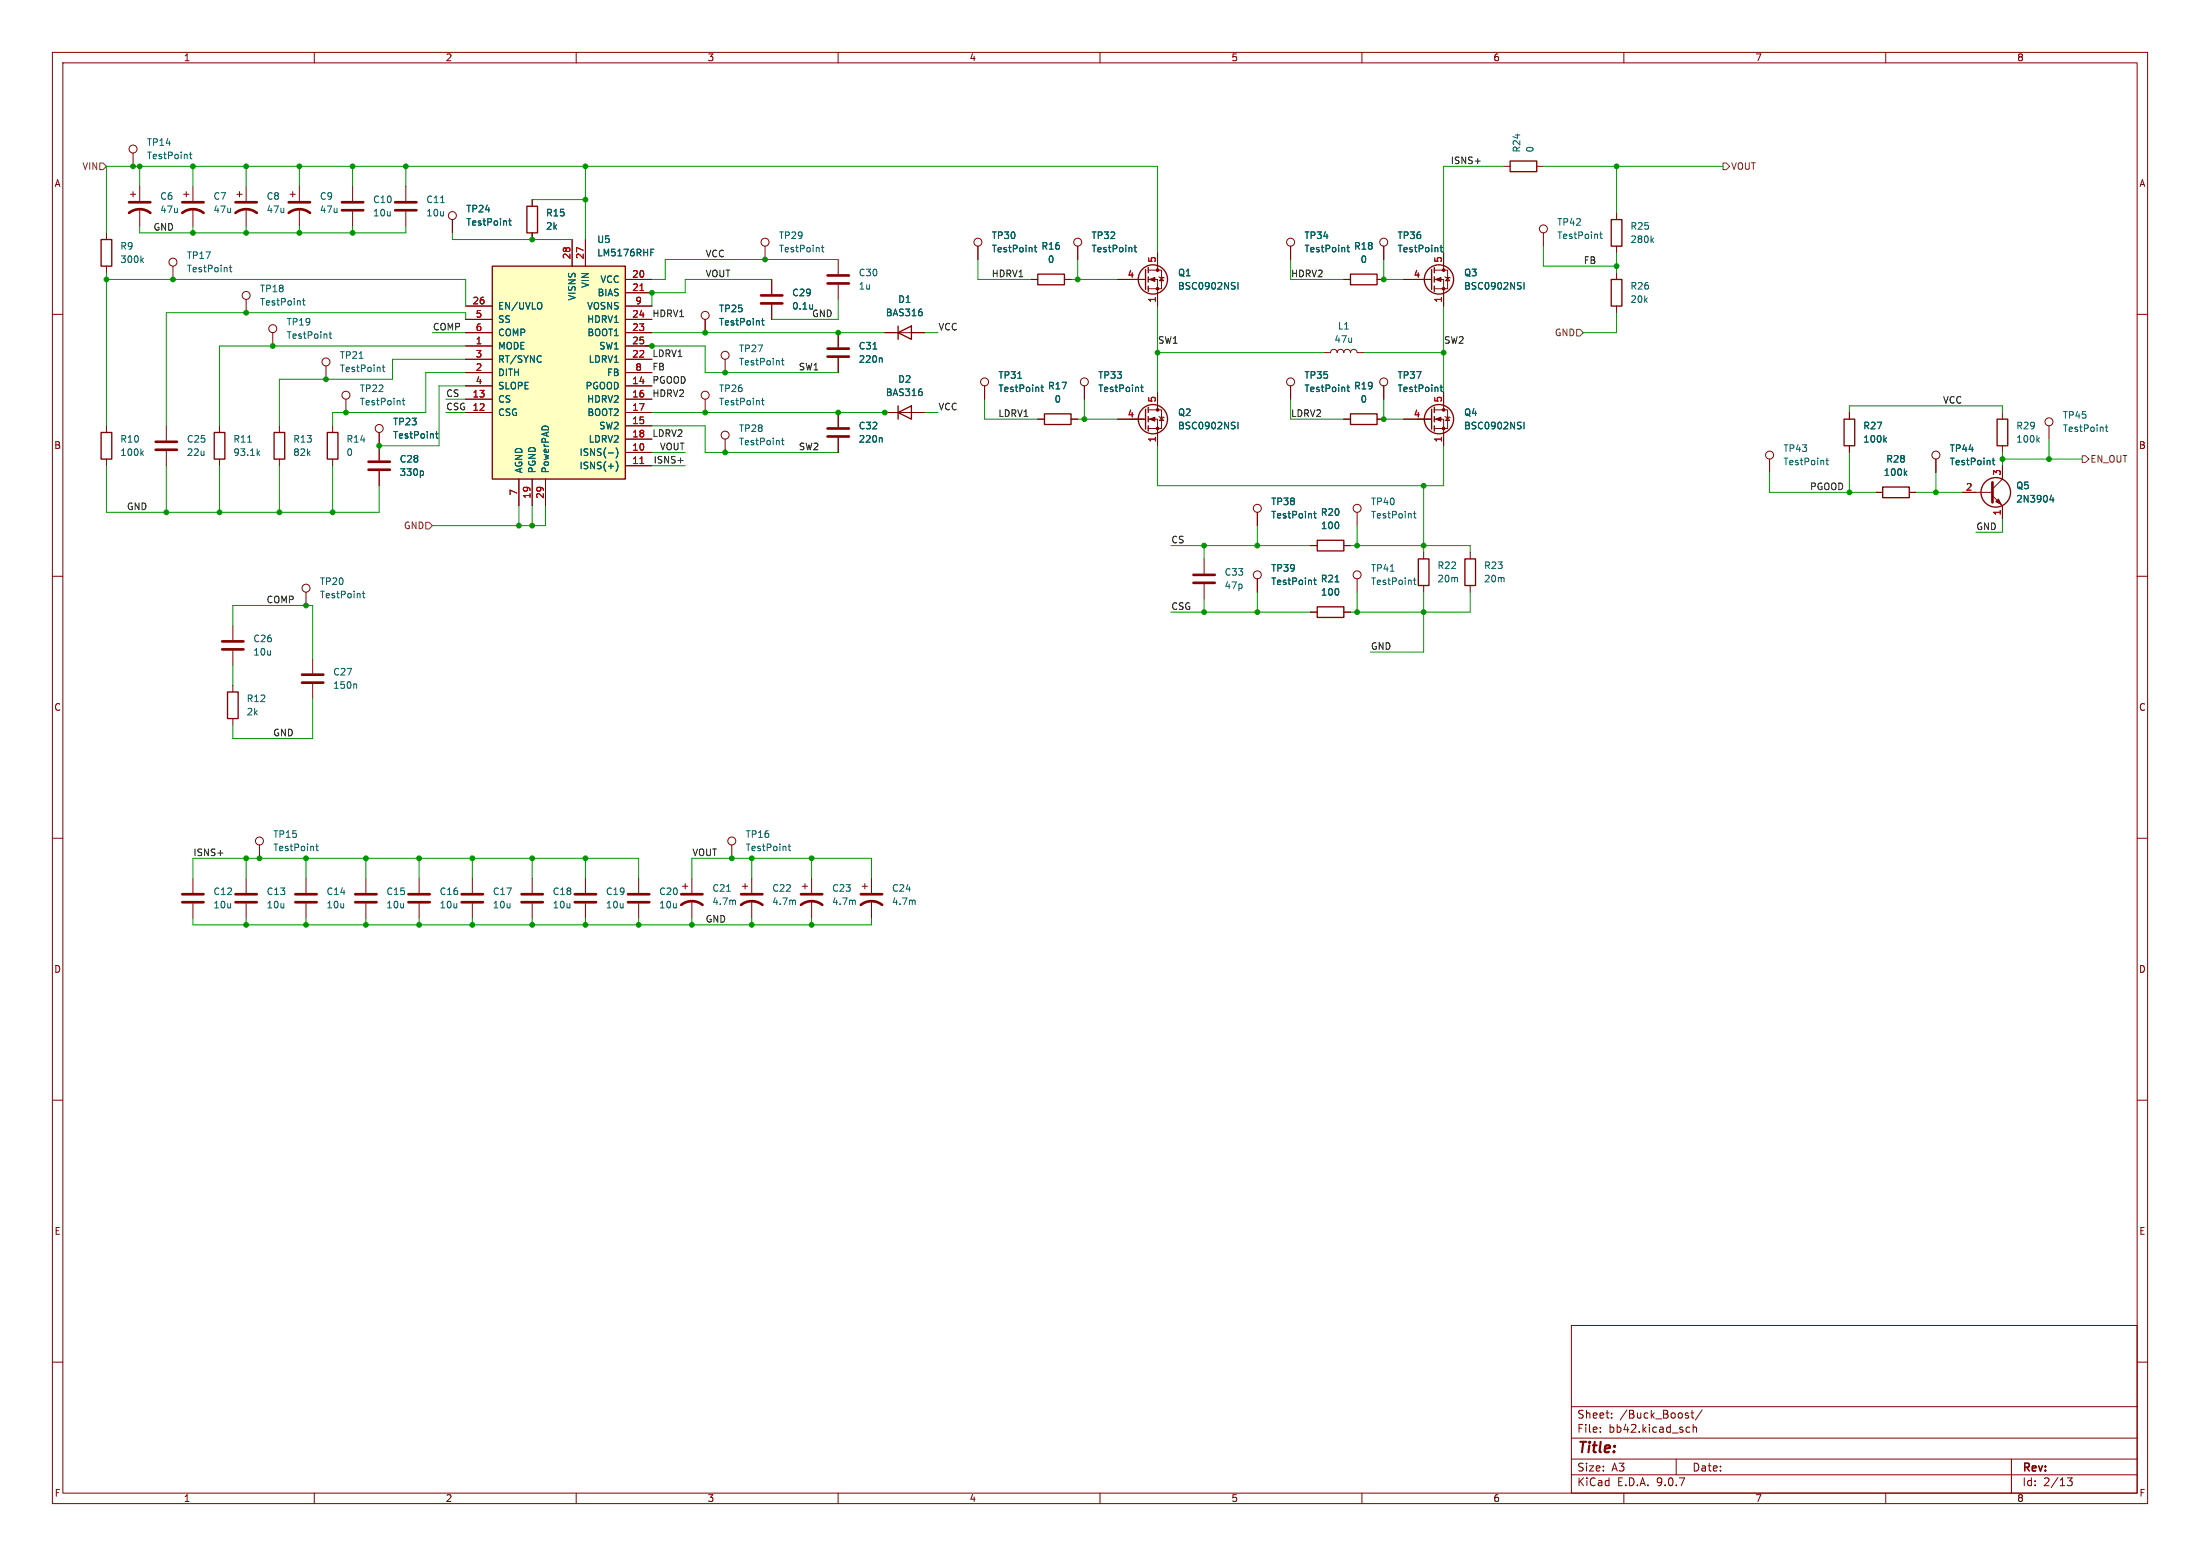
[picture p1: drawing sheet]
<svg xmlns="http://www.w3.org/2000/svg" width="420mm" height="297mm" viewBox="0 0 420 297" stroke-linecap="round" stroke-linejoin="round" font-family="sans-serif">
<g fill="none" stroke="#840000" stroke-width=".19">
<path d="M10 10h400v277h-400zM12 12h396v273h-396zM60 10v2M110 10v2M160 10v2M210 10v2M260 10v2M310 10v2M360 10v2M35.1 37.1h1M35.6 36.6v1M36.8 35.6v2.8"/>
<path d="M36.8 39.9v3.3M45.2 37.1h1M45.7 36.6v1M47 35.6v2.8M47 39.9v3.3M55.4 37.1h1M55.9 36.6v1M57.1 35.6v2.8M57.1 39.9v3.3M67.3 35.6v2.8M77.5 35.6v2.8M20.3 44.5v1.2"/>
<path d="M20.3 50.8v1.3M47 57.2v2.5M67.3 40.4v2.8M77.5 40.4v2.8M256.5 53.3h1.3M262.9 53.3h1.3M10 60h2M52.1 63.5v2.5M62.2 69.9v2.5M66 76.2v2.5M252.7 67.3h1.3a.64 .64 0 0 1 .6-.6 .64 .64 0 0 1 .7 .6 .64 .64 0 0 1 .6-.6 .64 .64 0 0 1 .6 .6 .64 .64 0 0 1 .7-.6 .64 .64 0 0 1 .6 .6 .64 .64 0 0 1 .6-.6 .64 .64 0 0 1 .7 .6h1.2M273.8 78.2h2.6v3.6h-2.6"/>
<path d="M275.6 74.9v3.3M275.8 79.5l1.1 .3M276.4 79.6l.3 .7h-.7zM408 60h2M41.9 81.3v1.3M41.9 87.6v1.3M138.4 83.8v2.6M268 80h5.3M273.8 80h1.8v5.1M10 110h2M408 110h2M10 160h2"/>
<path d="M408 160h2M36.8 167.6v2.8M36.8 172.5v2.8M47 167.6v2.8M47 172.5v2.8M58.4 167.6v2.8M58.4 172.5v2.8M80 167.6v2.8M80 172.5v2.8M90.2 167.6v2.8M90.2 172.5v2.8M111.8 167.6v2.8"/>
<path d="M111.8 172.5v2.8M10 210h2M408 210h2M300 253h108v32h-108zM10 260h2M300 278.5h108M300 274.5h108M300 268.5h108M305.5 273.2v.2M305.5 272.5v.1M307.7 270.5v.2M307.7 269.8v.1"/>
<path d="M320 278.5v3M322.2 270.2l.2 .2-.2 .3M322.2 269.7l.1 .1M322.2 272.4l.4 .1M322.6 273.3l-.4 .1M322.8 269.7h.6M323 269.2v1.3l.4 .2M323.2 272.5l.2-.1 .4 .1 .1 .9M323.2 271.9v1.5M324.9 269.1l-1.2 1.9M384 278.5v6.5M408 260h2"/>
<path d="M60 285v2M110 285v2M160 285v2M210 285v2M260 285v2M300 281.5h108M310 285v2M360 285v2M394.7 282.1h.9l-.5 .6 .4 .1v.6l-.2 .2-.6-.1"/>
<circle cx="47" cy="56.4" r=".76"/>
<circle cx="52.1" cy="62.7" r=".76"/>
<circle cx="62.2" cy="69.1" r=".76"/>
<circle cx="66" cy="75.4" r=".76"/>
<circle cx="138.4" cy="83.1" r=".76"/>
</g>
<g fill="none" stroke="#840000" stroke-width=".51">
<path d="M34.8 38.6h4.1M45 38.6h4M55.1 38.6h4.1M65.3 38.6h4M75.4 38.6h4.1M34.8 40.6a3.3 3.3 0 0 1 4.1 0M45 40.6a3.3 3.3 0 0 1 4 0M55.1 40.6a3.3 3.3 0 0 1 4.1 0M65.3 40.1h4M75.4 40.1h4.1M34.8 170.7h4.1M34.8 172.2h4.1"/>
<path d="M45 170.7h4M45 172.2h4M56.4 170.7h4.1M56.4 172.2h4.1M78 170.7h4M78 172.2h4M88.1 170.7h4.1M88.1 172.2h4.1M109.7 170.7h4.1M109.7 172.2h4.1"/>
</g>
<g fill="none" stroke="#006464" stroke-width=".19">
<path d="M84.1 38.7h.7M27 49.6l.4 .5M27.4 49.3l-.5 .4M57.7 57.4h.5M57.9 57v1.1l.3 .1M62.8 63.7h.5M63 63.3v1.1l.3 .2M68.6 68.4h.7M73 70.1h.5M73.2 69.7v1.1l.3 .1M76.8 76.4h.5M77 76v1.1l.3 .2"/>
<path d="M47.3 84.4h.7M49.2 86.5l.4 .4M49.6 86.1l-.5 .5M149.2 84.1h.5M149.4 83.6v1.1l.3 .2M290.2 80.6h.2M290.3 81.4v.3M290.9 80.6v1.3"/>
</g>
<g fill="none" stroke="#840000" stroke-width=".25">
<path d="M19.3 45.7h2v5.1h-2zM257.8 52.3h5.1v2.1h-5.1zM273.3 78.1v3.8M273.8 77.7v1M273.8 79.5v1M40.9 82.6h2v5h-2zM273.8 81.3v1"/>
<circle cx="274.7" cy="80" r="2.79"/>
</g>
<g fill="#840000" stroke="#840000" stroke-width=".19">
<path d="M274.1 80l1-.4v.8z"/>
<circle cx="275.6" cy="78.2" r=".25"/>
<circle cx="275.6" cy="81.8" r=".25"/>
</g>
<path d="M94 50.8h25.4v40.6h-25.4z" fill="#ffffc2"/>
<g fill="none" stroke="#840000" stroke-width=".25">
<path d="M100.6 39.4h2v5.1h-2zM288.3 30.7h5.1v2.1h-5.1zM94 50.8h25.4v40.6h-25.4zM198.1 52.3h5.1v2.1h-5.1zM218.7 51.4v3.8M219.2 51.1v1M219.2 52.8v1M219.2 54.6v1M273.3 51.4v3.8M273.8 51.1v1M273.8 52.8v1M273.8 54.6v1"/>
<path d="M307.6 41.9h2v5.1h-2zM307.6 53.3h2v5.1h-2zM171.4 78.7l2.6-1.2v2.5zM171.4 63.5l2.6-1.3v2.6zM171.4 62.2v2.6M171.4 77.5v2.5M199.4 79h5.1v2h-5.1zM218.7 78.1v3.8M219.2 77.7v1M219.2 79.5v1M257.8 79h5.1v2h-5.1zM19.3 82.6h2v5h-2z"/>
<path d="M52.3 82.6h2.1v5h-2.1zM62.5 82.6h2v5h-2zM219.2 81.3v1M352 80h2.1v5.1h-2.1zM359.4 93h5.1v2h-5.1zM381.3 80h2v5.1h-2zM251.5 103.1h5v2.1h-5zM251.5 115.8h5v2.1h-5zM270.8 106.7h2v5.1h-2zM279.7 106.7h2v5.1h-2zM43.4 132.1h2.1v5.1h-2.1z"/>
<circle cx="220.1" cy="53.3" r="2.79"/>
<circle cx="274.7" cy="53.3" r="2.79"/>
<circle cx="220.1" cy="80" r="2.79"/>
<circle cx="381" cy="94" r="2.82"/>
</g>
<g fill="none" stroke="#840000" stroke-width=".19">
<path d="M24.9 37.1h1M25.4 29.2v2.6M25.4 36.6v1M26.7 35.6v2.8M26.7 39.9v3.3M101.6 38.1v1.3M287 31.8h1.3M293.4 31.8h1.2M33 50.8v2.5M86.4 41.9v2.6M88.9 58.4h5.1M101.6 44.5v1.2"/>
<path d="M109.2 45.7v5.1M111.8 45.7v5.1M119.4 58.4h5.1M119.4 53.3h5.1M119.4 55.9h5.1M146 47v2.5M147.3 53.3v2.8M147.3 58.2v2.8M160 49.5v2.8M160 54.4v2.8M186.7 47v2.5M196.8 53.3h1.3"/>
<path d="M203.2 53.3h1.3M205.7 47v2.5M213.4 53.3h5.3M219.2 51.6h2.5v3.5h-2.5M219.2 53.3h1.8v5.1M221 48.3v3.3M221.2 52.8l1 .3M221.7 53l.4 .6h-.7zM246.4 47v2.5M256.5 53.3h1.3M262.9 53.3h1.3M264.2 47v2.5"/>
<path d="M268 53.3h5.3M273.8 51.6h2.6v3.5h-2.6M273.8 53.3h1.8v5.1M275.6 48.3v3.3M275.8 52.8l1.1 .3M276.4 53l.3 .6h-.7zM294.6 44.5v2.5M308.6 40.6v1.3M308.6 47v1.3M308.6 52.1v1.2M308.6 58.4v1.3M88.9 61h5.1"/>
<path d="M88.9 63.5h5.1M88.9 66h5.1M88.9 68.6h5.1M88.9 71.1h5.1M88.9 73.7h5.1M88.9 76.2h5.1M88.9 78.7h5.1M119.4 61h5.1M119.4 63.5h5.1M119.4 66h5.1M119.4 68.6h5.1M119.4 71.1h5.1"/>
<path d="M119.4 73.7h5.1M119.4 76.2h5.1M119.4 78.7h5.1M134.6 61v2.5M134.6 76.2v2.5M138.4 68.6v2.5M160 63.5v2.8M160 68.3v2.8M160 78.7v2.8M168.9 63.5h7.6M168.9 78.7h7.6M188 73.7v2.5"/>
<path d="M207 73.7v2.5M219.2 78.2h2.5v3.6h-2.5M221 74.9v3.3M221.2 79.5l1 .3M221.7 79.6l.4 .7h-.7zM246.4 73.7v2.5M264.2 73.7v2.5M275.6 74.9v2.6M353.1 78.7v1.3M382.3 78.7v1.3M20.3 81.3v1.3M20.3 87.6v1.3"/>
<path d="M31.7 81.3v2.8M31.7 86.1v2.8M53.3 81.3v1.3M53.3 87.6v1.3M63.5 81.3v1.3M63.5 87.6v1.3M72.4 82.6v5.3M72.4 89.9v2.8M99.1 91.4v5.1M101.6 91.4v5.1M104.1 91.4v5.1M119.4 81.3h5.1"/>
<path d="M119.4 83.8h5.1M119.4 86.4h5.1M119.4 88.9h5.1M160 83.6v2.8M198.1 80h1.3M204.5 80h1.2M213.4 80h5.3M219.2 80h1.8v5.1M240 97.8v2.5M256.5 80h1.3M259.1 97.8v2.5M262.9 80h1.3"/>
<path d="M268 80h5M275.6 82.6v2.5M337.8 87.6v2.6M353.1 85.1v1.3M358.1 94h1.3M364.5 94h1.3M369.6 87.6v2.6M374.6 94h5.8M380.4 94.6l1.9 1.9v2.6M382.3 85.1v1.3M382.3 88.9v2.5l-1.9 1.9M391.2 81.3v2.5"/>
<path d="M44.4 119.4v2.8M58.4 113v2.6M229.9 106.7v2.8M229.9 111.5v2.8M240 110.5v2.5M250.2 104.1h1.3M250.2 116.8h1.3M256.5 104.1h1.3M256.5 116.8h1.3M259.1 110.5v2.5M271.8 105.4v1.3M271.8 111.8v1.2"/>
<path d="M280.7 105.4v1.3M280.7 111.8v1.2M44.4 124.2v2.8M44.4 130.8v1.3M44.4 137.2v1.2M59.7 125.7v2.8M59.7 130.6v2.8M49.5 161.3v2.5M69.8 167.6v2.8M69.8 172.5v2.8M101.6 167.6v2.8M101.6 172.5v2.8"/>
<path d="M121.9 167.6v2.8M121.9 172.5v2.8M130.3 169.2h1M130.8 168.7v1M132.1 167.6v2.8M132.1 172v3.3M139.7 161.3v2.5M141.7 169.2h1M142.2 168.7v1M143.5 167.6v2.8M143.5 172v3.3M153.2 169.2h1"/>
<path d="M153.7 168.7v1M154.9 167.6v2.8M154.9 172v3.3M164.6 169.2h1M165.1 168.7v1M166.4 167.6v2.8M166.4 172v3.3"/>
<circle cx="25.4" cy="28.4" r=".76"/>
<circle cx="33" cy="50" r=".76"/>
<circle cx="86.4" cy="41.1" r=".76"/>
<circle cx="146" cy="46.2" r=".76"/>
<circle cx="186.7" cy="46.2" r=".76"/>
<circle cx="205.7" cy="46.2" r=".76"/>
<circle cx="246.4" cy="46.2" r=".76"/>
<circle cx="264.2" cy="46.2" r=".76"/>
<circle cx="294.6" cy="43.7" r=".76"/>
<circle cx="134.6" cy="60.2" r=".76"/>
<circle cx="134.6" cy="75.4" r=".76"/>
<circle cx="138.4" cy="67.8" r=".76"/>
<circle cx="188" cy="72.9" r=".76"/>
<circle cx="207" cy="72.9" r=".76"/>
<circle cx="246.4" cy="72.9" r=".76"/>
<circle cx="264.2" cy="72.9" r=".76"/>
<circle cx="72.4" cy="81.8" r=".76"/>
<circle cx="240" cy="97" r=".76"/>
<circle cx="259.1" cy="97" r=".76"/>
<circle cx="337.8" cy="86.9" r=".76"/>
<circle cx="369.6" cy="86.9" r=".76"/>
<circle cx="391.2" cy="80.5" r=".76"/>
<circle cx="58.4" cy="112.3" r=".76"/>
<circle cx="240" cy="109.7" r=".76"/>
<circle cx="259.1" cy="109.7" r=".76"/>
<circle cx="49.5" cy="160.5" r=".76"/>
<circle cx="139.7" cy="160.5" r=".76"/>
</g>
<g fill="none" stroke="#006464" stroke-width=".19">
<path d="M36.2 29.5h.4M36.3 29v1.1l.3 .2M43.8 51h.5M44 50.6v1.1l.3 .2M97.1 42.2h.5M97.3 41.7v1.1l.3 .2M103.3 57.8a.9 .9 0 0 1 0 1.1M124.2 48.2h.5M124.2 47.6h.6M155.1 58.2v.8M156.8 47.2h.5M157 46.8v1.1l.3 .2"/>
<path d="M176 59.6v.5M197.4 47.2h.5M197.6 46.8v1.1l.3 .2M216.5 47.2h.5M216.7 46.8v1.1l.3 .2M235.6 53.9l.2 .1M235.7 54.7v.4M236.3 53.9v1.3M257.1 47.2h.5M257.3 46.8v1.1l.3 .2M274.9 47.2h.5M275.1 46.8v1.1l.3 .2"/>
<path d="M290.2 53.9l.2 .1M290.3 54.7v.4M290.9 53.9v1.3M305.4 44.7h.5M305.6 44.3v1.1l.3 .1M315.3 45.8l.4 .5M315.7 45.5l-.5 .4M103.3 68h.1M103.3 69v.1M145.4 61.2h.5M145.4 76.4h.5M145.6 60.8v1.1l.3 .1"/>
<path d="M145.6 76v1.1l.3 .2M149.2 68.8h.5M149.4 68.4v1.1l.3 .2M166.7 66.6h.7M168.2 68.3l.2 .2v.7M176 74.8v.6M194.3 72.2h.7M198.7 73.9h.5M198.9 73.5v1.1l.3 .1M217.8 73.9h.4M217.9 73.5v1.1l.3 .1M257.1 73.9h.5"/>
<path d="M257.3 73.5v1.1l.3 .1M274.9 73.9h.5M275.1 73.5v1.1l.3 .1M27 86.5l.4 .4M27.4 86.1l-.5 .5M80.6 89.9l.2 .2v.4l-.2 .2M83.1 82.8h.5M83.3 82.4v1.1l.3 .1M116.1 86.5h1M117.6 85.5a1.46 1.46 0 0 1 0 1.9M117.6 88a1.46 1.46 0 0 1 0 2M168.2 83.6l.2 .1v.7"/>
<path d="M235.6 80.6h.2M235.7 81.4v.3M236.3 80.6v1.3M250.8 98h.5M251 97.6v1.1l.3 .2M269.8 98h.5M270 97.6v1.1l.3 .2M290.2 80.6h.2M290.3 81.4v.3M290.9 80.6v1.3M348.6 87.9h.5M348.8 87.4v1.1l.3 .2"/>
<path d="M359.8 83.9l.3 .5M360.1 83.6l-.5 .4M363.7 90.3l.3 .4M364 89.9l-.4 .5M380.3 87.9h.5M380.5 87.4v1.1l.3 .2M389 83.9l.3 .5M389.3 83.6l-.4 .4M391.6 94.5l-.3 .9h.8M391.9 95v.8M401.9 81.5h.5M402.1 81.1v1.1l.3 .2"/>
<path d="M69.2 113.3h.5M69.4 112.8v1.1l.3 .2M250.8 110.7h.5M251 110.3v1.1l.3 .2M254.9 111.1h.7M265.4 109h.7M269.8 110.7h.5M270 110.3v1.1l.3 .2M67.9 130.5l.2 .2v.7M60.3 161.5h.5M60.5 161.1v1.1l.3 .2M138.7 170.1h.7"/>
<path d="M140.2 171.8l.2 .2v.7M150.5 161.5h.4M150.6 161.1v1.1l.3 .2M151.7 171.8l.1 .2v.7M163.1 171.8l.2 .2v.7M174.5 171.8l.2 .2v.7"/>
</g>
<path d="M122.2 55.5h.7M122.2 88.5h.7" fill="none" stroke="#a90000" stroke-width=".19"/>
<g fill="none" stroke="#840000" stroke-width=".51">
<path d="M24.6 38.6h4.1M24.6 40.6a3.3 3.3 0 0 1 4.1 0M145.3 56.4h4.1M145.3 57.9h4.1M158 52.6h4.1M158 54.1h4.1M158 66.5h4.1M158 68.1h4.1M29.7 84.3h4.1M29.7 85.9h4.1M70.4 88.1h4M70.4 89.7h4"/>
<path d="M158 81.8h4.1M158 83.3h4.1M380.4 92.1v3.8M227.8 109.7h4.1M227.8 111.3h4.1M42.4 122.4h4.1M42.4 124h4.1M57.7 128.8h4M57.7 130.3h4M67.8 170.7h4.1M67.8 172.2h4.1M99.6 170.7h4"/>
<path d="M99.6 172.2h4M119.9 170.7h4.1M119.9 172.2h4.1M130 172.7a3.3 3.3 0 0 1 4.1 0M130 170.7h4.1M141.5 172.7a3.3 3.3 0 0 1 4 0M141.5 170.7h4M152.9 172.7a3.3 3.3 0 0 1 4.1 0M152.9 170.7h4.1M164.3 172.7a3.3 3.3 0 0 1 4.1 0M164.3 170.7h4.1"/>
</g>
<g fill="#840000" stroke="#840000" stroke-width=".19">
<path d="M274.1 53.3l1-.3v.7z"/>
<path d="M219.5 80l1-.4v.8z"/>
<path d="M219.5 53.3l1-.3v.7z"/>
<path d="M381 95.8l.5-.5 .5 1z"/>
<circle cx="275.6" cy="51.6" r=".25"/>
<circle cx="275.6" cy="55.1" r=".25"/>
<circle cx="221" cy="78.2" r=".25"/>
<circle cx="221" cy="81.8" r=".25"/>
<circle cx="221" cy="51.6" r=".25"/>
<circle cx="221" cy="55.1" r=".25"/>
</g>
<path d="M19 31.1h.7l.6 .7-.6 .6h-.7zM328.9 31.1h.7l.6 .7-.6 .6h-.7zM301 62.9h.6l.7 .6-.7 .6h-.6zM81.3 99.7h.6l.6 .6-.6 .7h-.6zM397.5 87h.6l.7 .6-.7 .7h-.6z" fill="none" stroke="#725600" stroke-width=".19"/>
<path d="M281.6 30.8h1M129.4 87.9h1M41.6 162.8h1" fill="none" stroke="#0f0f0f" stroke-width=".19"/>
<g fill="none" stroke="#009600" stroke-width=".19">
<path d="M26.7 31.8v3.8M36.8 31.8v3.8M47 31.8v3.8M57.1 31.8v3.8M67.3 31.8v3.8M77.5 31.8v3.8M101.6 38.1h10.2M111.8 31.8v13.9M287 31.8h-11.4v16.5M294.6 31.8h34.3M308.6 31.8v8.8M20.3 53.3h68.6v5.1"/>
<path d="M20.3 44.5v-12.7h200.7v16.5M20.3 52.1v29.2M26.7 43.2v1.3h50.8v-1.3M36.8 43.2v1.3M47 43.2v1.3M57.1 43.2v1.3M67.3 43.2v1.3M86.4 44.5v1.2h22.8M101.6 44.5v1.2M147.3 53.3h-16.5v2.6h-6.3v2.5M160 49.5h-33v3.8h-2.5M160 57.2v3.8h-12.7"/>
<path d="M186.7 49.5v3.8h10.1M204.5 53.3h8.9M205.7 49.5v3.8M221 58.4v16.5M246.4 49.5v3.8h10.1M264.2 49.5v3.8h3.8M275.6 58.4v16.5M294.6 47v3.8h14M308.6 59.7v3.8h-6.3M308.6 48.3v3.8M82.5 63.5h6.4M85.1 78.7h3.8"/>
<path d="M85.1 76.2h3.8M88.9 68.6h-14v3.8h-21.6v8.9M88.9 66h-47v15.3M88.9 61v-1.3h-57.2v21.6M88.9 71.1h-7.6v7.6h-17.8v2.6M88.9 73.7h-5.1v11.4h-11.4M123.2 66h11.4v5.1h25.4M124.5 78.7h46.9M124.5 63.5h44.4M176.5 78.7h2.6M176.5 63.5h2.6M188 76.2v3.8h10.1"/>
<path d="M207 76.2v3.8M221 67.3h31.7M246.4 76.2v3.8h10.1M260.3 67.3h15.3M264.2 76.2v3.8h3.8M353.1 78.7v-1.2h29.2v1.2M20.3 88.9v8.9h52.1v-5.1M31.7 88.9v8.9M41.9 88.9v8.9M53.3 88.9v8.9M63.5 88.9v8.9M99.1 96.5v3.8"/>
<path d="M101.6 96.5v3.8M104.1 96.5v3.8h-21.6M124.5 88.9h6.3M124.5 86.4h6.3M124.5 81.3h10.1v5.1h25.4M205.7 80h7.7M221 85.1v7.6h54.6v-7.6M271.8 92.7v12.7M337.8 90.2v3.8h20.3M353.1 86.4v7.6M365.8 94h8.8M369.6 90.2v3.8"/>
<path d="M382.3 86.4v2.5M382.3 99.1v2.5h-5.1M382.3 87.6h15.2M391.2 83.8v3.8M44.4 119.4v-3.8h15.3v10.1M223.5 104.1h26.7M223.5 116.8h26.7M229.9 104.1v2.6M229.9 114.3v2.5M240 100.3v3.8M240 113v3.8M257.8 104.1h22.9v1.3"/>
<path d="M259.1 100.3v3.8M259.1 113v3.8M271.8 113v11.5h-10.2M280.7 113v3.8h-22.9M44.4 127v3.8M59.7 133.4v7.6h-15.3v-2.6M36.8 167.6v-3.8h85.1v3.8M36.8 175.3v1.2h129.6v-1.2M47 163.8v3.8M47 175.3v1.2M58.4 163.8v3.8M58.4 175.3v1.2"/>
<path d="M69.8 163.8v3.8M69.8 175.3v1.2M80 163.8v3.8M80 175.3v1.2M90.2 163.8v3.8M90.2 175.3v1.2M101.6 163.8v3.8M101.6 175.3v1.2M111.8 163.8v3.8M111.8 175.3v1.2M121.9 175.3v1.2M132.1 167.6v-3.8h34.3v3.8"/>
<path d="M132.1 175.3v1.2M143.5 163.8v3.8M143.5 175.3v1.2M154.9 163.8v3.8M154.9 175.3v1.2"/>
</g>
<g fill="#009600" stroke="#009600" stroke-width=".19">
<circle cx="58.4" cy="163.8" r=".46"/>
<circle cx="69.8" cy="163.8" r=".46"/>
<circle cx="69.8" cy="176.5" r=".46"/>
<circle cx="80" cy="176.5" r=".46"/>
<circle cx="90.2" cy="176.5" r=".46"/>
<circle cx="80" cy="163.8" r=".46"/>
<circle cx="90.2" cy="163.8" r=".46"/>
<circle cx="47" cy="176.5" r=".46"/>
<circle cx="58.4" cy="176.5" r=".46"/>
<circle cx="47" cy="44.5" r=".46"/>
<circle cx="47" cy="31.8" r=".46"/>
<circle cx="57.1" cy="31.8" r=".46"/>
<circle cx="57.1" cy="44.5" r=".46"/>
<circle cx="36.8" cy="31.8" r=".46"/>
<circle cx="26.7" cy="31.8" r=".46"/>
<circle cx="67.3" cy="44.5" r=".46"/>
<circle cx="77.5" cy="31.8" r=".46"/>
<circle cx="67.3" cy="31.8" r=".46"/>
<circle cx="25.4" cy="31.8" r=".46"/>
<circle cx="101.6" cy="45.7" r=".46"/>
<circle cx="111.8" cy="38.1" r=".46"/>
<circle cx="146" cy="49.5" r=".46"/>
<circle cx="138.4" cy="86.4" r=".46"/>
<circle cx="134.6" cy="78.7" r=".46"/>
<circle cx="33" cy="53.3" r=".46"/>
<circle cx="36.8" cy="44.5" r=".46"/>
<circle cx="47" cy="59.7" r=".46"/>
<circle cx="20.3" cy="53.3" r=".46"/>
<circle cx="31.7" cy="97.8" r=".46"/>
<circle cx="41.9" cy="97.8" r=".46"/>
<circle cx="53.3" cy="97.8" r=".46"/>
<circle cx="63.5" cy="97.8" r=".46"/>
<circle cx="101.6" cy="100.3" r=".46"/>
<circle cx="99.1" cy="100.3" r=".46"/>
<circle cx="58.4" cy="115.6" r=".46"/>
<circle cx="47" cy="163.8" r=".46"/>
<circle cx="49.5" cy="163.8" r=".46"/>
<circle cx="66" cy="78.7" r=".46"/>
<circle cx="72.4" cy="85.1" r=".46"/>
<circle cx="62.2" cy="72.4" r=".46"/>
<circle cx="52.1" cy="66" r=".46"/>
<circle cx="160" cy="63.5" r=".46"/>
<circle cx="160" cy="78.7" r=".46"/>
<circle cx="168.9" cy="78.7" r=".46"/>
<circle cx="124.5" cy="66" r=".46"/>
<circle cx="124.5" cy="55.9" r=".46"/>
<circle cx="111.8" cy="31.8" r=".46"/>
<circle cx="134.6" cy="63.5" r=".46"/>
<circle cx="138.4" cy="71.1" r=".46"/>
<circle cx="240" cy="104.1" r=".46"/>
<circle cx="271.8" cy="116.8" r=".46"/>
<circle cx="229.9" cy="116.8" r=".46"/>
<circle cx="240" cy="116.8" r=".46"/>
<circle cx="259.1" cy="116.8" r=".46"/>
<circle cx="271.8" cy="104.1" r=".46"/>
<circle cx="271.8" cy="92.7" r=".46"/>
<circle cx="111.8" cy="163.8" r=".46"/>
<circle cx="101.6" cy="163.8" r=".46"/>
<circle cx="111.8" cy="176.5" r=".46"/>
<circle cx="101.6" cy="176.5" r=".46"/>
<circle cx="121.9" cy="176.5" r=".46"/>
<circle cx="132.1" cy="176.5" r=".46"/>
<circle cx="139.7" cy="163.8" r=".46"/>
<circle cx="143.5" cy="176.5" r=".46"/>
<circle cx="143.5" cy="163.8" r=".46"/>
<circle cx="154.9" cy="163.8" r=".46"/>
<circle cx="154.9" cy="176.5" r=".46"/>
<circle cx="308.6" cy="31.8" r=".46"/>
<circle cx="308.6" cy="50.8" r=".46"/>
<circle cx="259.1" cy="104.1" r=".46"/>
<circle cx="275.6" cy="67.3" r=".46"/>
<circle cx="264.2" cy="53.3" r=".46"/>
<circle cx="264.2" cy="80" r=".46"/>
<circle cx="229.9" cy="104.1" r=".46"/>
<circle cx="207" cy="80" r=".46"/>
<circle cx="221" cy="67.3" r=".46"/>
<circle cx="205.7" cy="53.3" r=".46"/>
<circle cx="382.3" cy="87.6" r=".46"/>
<circle cx="369.6" cy="94" r=".46"/>
<circle cx="353.1" cy="94" r=".46"/>
<circle cx="391.2" cy="87.6" r=".46"/>
</g>
<text font-size="2.8" fill="#840000" x="301" y="277.9">Title:</text>
<g font-size="2.1" fill="#840000">
<text x="301" y="273.7">File:</text>
<text x="301" y="271">Sheet:</text>
<text x="307.1" y="273.7">bb42.kicad_sch</text>
<text x="309.2" y="271">/Buck_Boost/</text>
<text x="301" y="281.1">Size:</text>
<text x="307.6" y="281.1">A3</text>
<text x="323" y="281.1">Date:</text>
<text x="386" y="281.3">Rev:</text>
<text x="301" y="283.9">KiCad</text>
<text x="308.7" y="283.9">E.D.A.</text>
<text x="316.3" y="283.9">9.0.7</text>
<text x="386" y="283.9">Id:</text>
<text x="390.1" y="283.9">2/13</text>
</g>
<g font-size="1.8" fill="#840000">
<text x="35" y="11.9">1</text>
<text x="85" y="11.9">2</text>
<text x="135" y="11.9">3</text>
<text x="185" y="11.9">4</text>
<text x="235" y="11.9">5</text>
<text x="285" y="11.9">6</text>
<text x="335" y="11.9">7</text>
<text x="385" y="11.9">8</text>
<text x="10.3" y="35.9">A</text>
<text x="408.3" y="35.9">A</text>
<text x="10.3" y="85.9">B</text>
<text x="408.2" y="85.9">B</text>
<text x="10.3" y="135.9">C</text>
<text x="408.2" y="135.9">C</text>
<text x="10.3" y="185.9">D</text>
<text x="408.2" y="185.9">D</text>
<text x="10.3" y="235.9">E</text>
<text x="408.3" y="235.9">E</text>
<text x="10.3" y="285.9">F</text>
<text x="35" y="286.9">1</text>
<text x="85" y="286.9">2</text>
<text x="135" y="286.9">3</text>
<text x="185" y="286.9">4</text>
<text x="235" y="286.9">5</text>
<text x="285" y="286.9">6</text>
<text x="335" y="286.9">7</text>
<text x="385" y="286.9">8</text>
<text x="408.3" y="285.9">F</text>
</g>
<g font-size="1.8" fill="#006464">
<text x="27.9" y="28">TP14</text>
<text x="290.4" y="29.2" transform="rotate(-90 290.4 29.2)">R24</text>
<text x="293" y="29.2" transform="rotate(-90 293 29.2)">0</text>
<text x="27.9" y="30.6">TestPoint</text>
<text x="30.5" y="38.3">C6</text>
<text x="30.5" y="40.9">47u</text>
<text x="40.6" y="38.3">C7</text>
<text x="40.6" y="40.9">47u</text>
<text x="50.8" y="38.3">C8</text>
<text x="50.8" y="40.9">47u</text>
<text x="61" y="38.3">C9</text>
<text x="61" y="40.9">47u</text>
<text x="71.1" y="39">C10</text>
<text x="71.1" y="41.5">10u</text>
<text x="81.3" y="39">C11</text>
<text x="81.3" y="41.5">10u</text>
<text x="88.9" y="40.7">TP24</text>
<text x="104.1" y="41.5">R15</text>
<text x="22.9" y="47.9">R9</text>
<text x="88.9" y="43.3">TestPoint</text>
<text x="104.1" y="44">2k</text>
<text x="113.9" y="46.6">U5</text>
<text x="148.6" y="45.8">TP29</text>
<text x="189.2" y="45.8">TP30</text>
<text x="198.7" y="47.9">R16</text>
<text x="208.3" y="45.8">TP32</text>
<text x="248.9" y="45.8">TP34</text>
<text x="258.4" y="47.9">R18</text>
<text x="266.7" y="45.8">TP36</text>
<text x="297.2" y="45.8">TestPoint</text>
<text x="297.2" y="43.3">TP42</text>
<text x="311.2" y="44">R25</text>
<text x="311.2" y="46.6">280k</text>
<text x="22.9" y="50.4">300k</text>
<text x="35.6" y="52.2">TestPoint</text>
<text x="35.6" y="49.6">TP17</text>
<text x="113.9" y="49.1">LM5176RHF</text>
<text x="148.6" y="48.4">TestPoint</text>
<text x="163.8" y="52.9">C30</text>
<text x="189.2" y="48.4">TestPoint</text>
<text x="200" y="50.4">0</text>
<text x="208.3" y="48.4">TestPoint</text>
<text x="224.8" y="52.9">Q1</text>
<text x="248.9" y="48.4">TestPoint</text>
<text x="259.6" y="50.4">0</text>
<text x="266.7" y="48.4">TestPoint</text>
<text x="279.4" y="52.9">Q3</text>
<text x="49.5" y="58.5">TestPoint</text>
<text x="49.5" y="56">TP18</text>
<text x="95" y="59.3">EN/UVLO</text>
<text x="110.1" y="57.5" transform="rotate(-90 110.1 57.5)">VISNS</text>
<text x="112" y="59.3">VOSNS</text>
<text x="112.6" y="55" transform="rotate(-90 112.6 55)">VIN</text>
<text x="114" y="56.7">BIAS</text>
<text x="114.5" y="54.2">VCC</text>
<text x="137.2" y="59.8">TP25</text>
<text x="151.1" y="56.7">C29</text>
<text x="151.1" y="59.3">0.1u</text>
<text x="163.8" y="55.5">1u</text>
<text x="171.4" y="58">D1</text>
<text x="224.8" y="55.5">BSC0902NSI</text>
<text x="279.4" y="55.5">BSC0902NSI</text>
<text x="311.2" y="58">20k</text>
<text x="311.2" y="55.5">R26</text>
<text x="54.6" y="64.9">TestPoint</text>
<text x="54.6" y="62.3">TP19</text>
<text x="95" y="61.8">SS</text>
<text x="95" y="64.4">COMP</text>
<text x="112" y="61.8">HDRV1</text>
<text x="112.1" y="64.4">BOOT1</text>
<text x="137.2" y="62.3">TestPoint</text>
<text x="154.9" y="60.6">GND</text>
<text x="169" y="60.6">BAS316</text>
<text x="254.7" y="65.6">47u</text>
<text x="255.3" y="63.1">L1</text>
<text x="64.8" y="71.2">TestPoint</text>
<text x="64.8" y="68.7">TP21</text>
<text x="95" y="66.9">MODE</text>
<text x="95" y="69.4">RT/SYNC</text>
<text x="95" y="72">DITH</text>
<text x="112.3" y="69.4">LDRV1</text>
<text x="114.3" y="66.9">SW1</text>
<text x="115.8" y="72">FB</text>
<text x="141" y="70">TestPoint</text>
<text x="141" y="67.4">TP27</text>
<text x="163.8" y="69.4">220n</text>
<text x="163.8" y="66.9">C31</text>
<text x="68.6" y="77.6">TestPoint</text>
<text x="68.6" y="75">TP22</text>
<text x="95" y="74.5">SLOPE</text>
<text x="95" y="77.1">CS</text>
<text x="111.7" y="74.5">PGOOD</text>
<text x="112" y="77.1">HDRV2</text>
<text x="137.2" y="77.6">TestPoint</text>
<text x="137.2" y="75">TP26</text>
<text x="169" y="75.8">BAS316</text>
<text x="171.4" y="73.3">D2</text>
<text x="190.5" y="75">TestPoint</text>
<text x="190.5" y="72.5">TP31</text>
<text x="200" y="74.5">R17</text>
<text x="201.2" y="77.1">0</text>
<text x="209.6" y="75">TestPoint</text>
<text x="209.6" y="72.5">TP33</text>
<text x="248.9" y="75">TestPoint</text>
<text x="248.9" y="72.5">TP35</text>
<text x="258.4" y="74.5">R19</text>
<text x="259.6" y="77.1">0</text>
<text x="266.7" y="75">TestPoint</text>
<text x="266.7" y="72.5">TP37</text>
<text x="74.9" y="83.9">TestPoint</text>
<text x="74.9" y="81.4">TP23</text>
<text x="95" y="79.6">CSG</text>
<text x="112.1" y="79.6">BOOT2</text>
<text x="114.3" y="82.1">SW2</text>
<text x="141" y="82.7">TP28</text>
<text x="163.8" y="82.1">C32</text>
<text x="224.8" y="82.1">BSC0902NSI</text>
<text x="224.8" y="79.6">Q2</text>
<text x="279.4" y="82.1">BSC0902NSI</text>
<text x="279.4" y="79.6">Q4</text>
<text x="355.6" y="82.1">R27</text>
<text x="384.8" y="82.1">R29</text>
<text x="393.7" y="82.7">TestPoint</text>
<text x="393.7" y="80.1">TP45</text>
<text x="22.9" y="84.7">R10</text>
<text x="22.9" y="87.2">100k</text>
<text x="35.6" y="84.7">C25</text>
<text x="35.6" y="87.2">22u</text>
<text x="44.5" y="84.7">R11</text>
<text x="44.5" y="87.2">93.1k</text>
<text x="55.9" y="87.2">82k</text>
<text x="55.9" y="84.7">R13</text>
<text x="66" y="87.2">0</text>
<text x="66" y="84.7">R14</text>
<text x="76.2" y="88.5">C28</text>
<text x="110.5" y="87.2">ISNS(-)</text>
<text x="110.5" y="89.8">ISNS(+)</text>
<text x="112.3" y="84.7">LDRV2</text>
<text x="141" y="85.2">TestPoint</text>
<text x="163.8" y="84.7">220n</text>
<text x="340.4" y="89">TestPoint</text>
<text x="340.4" y="86.5">TP43</text>
<text x="355.6" y="84.7">100k</text>
<text x="360" y="88.5">R28</text>
<text x="372.1" y="89">TestPoint</text>
<text x="372.1" y="86.5">TP44</text>
<text x="384.8" y="84.7">100k</text>
<text x="76.2" y="91">330p</text>
<text x="99.9" y="90.4" transform="rotate(-90 99.9 90.4)">AGND</text>
<text x="102.5" y="90.4" transform="rotate(-90 102.5 90.4)">PGND</text>
<text x="105" y="90.4" transform="rotate(-90 105 90.4)">PowerPAD</text>
<text x="359.5" y="91">100k</text>
<text x="384.8" y="93.6">Q5</text>
<text x="242.6" y="99.2">TestPoint</text>
<text x="242.6" y="96.6">TP38</text>
<text x="252.1" y="98.7">R20</text>
<text x="252.1" y="101.2">100</text>
<text x="261.6" y="99.2">TestPoint</text>
<text x="261.6" y="96.6">TP40</text>
<text x="384.8" y="96.1">2N3904</text>
<text x="61" y="111.9">TP20</text>
<text x="233.7" y="110.1">C33</text>
<text x="233.7" y="112.6">47p</text>
<text x="242.6" y="111.9">TestPoint</text>
<text x="242.6" y="109.3">TP39</text>
<text x="252.1" y="111.4">R21</text>
<text x="252.1" y="113.9">100</text>
<text x="261.6" y="111.9">TestPoint</text>
<text x="261.6" y="109.3">TP41</text>
<text x="274.3" y="111.4">20m</text>
<text x="274.3" y="108.8">R22</text>
<text x="283.2" y="111.4">20m</text>
<text x="283.2" y="108.8">R23</text>
<text x="61" y="114.4">TestPoint</text>
<text x="48.3" y="122.8">C26</text>
<text x="48.3" y="125.3">10u</text>
<text x="63.5" y="131.7">150n</text>
<text x="63.5" y="129.1">C27</text>
<text x="47" y="134.2">R12</text>
<text x="47" y="136.8">2k</text>
<text x="52.1" y="160.1">TP15</text>
<text x="142.2" y="160.1">TP16</text>
<text x="52.1" y="162.7">TestPoint</text>
<text x="142.2" y="162.7">TestPoint</text>
<text x="40.6" y="171">C12</text>
<text x="40.6" y="173.6">10u</text>
<text x="50.8" y="171">C13</text>
<text x="50.8" y="173.6">10u</text>
<text x="62.2" y="171">C14</text>
<text x="62.2" y="173.6">10u</text>
<text x="73.7" y="171">C15</text>
<text x="73.7" y="173.6">10u</text>
<text x="83.8" y="171">C16</text>
<text x="83.8" y="173.6">10u</text>
<text x="94" y="171">C17</text>
<text x="94" y="173.6">10u</text>
<text x="105.4" y="171">C18</text>
<text x="105.4" y="173.6">10u</text>
<text x="115.6" y="171">C19</text>
<text x="115.6" y="173.6">10u</text>
<text x="125.7" y="171">C20</text>
<text x="125.7" y="173.6">10u</text>
<text x="135.9" y="172.9">4.7m</text>
<text x="135.9" y="170.4">C21</text>
<text x="147.3" y="172.9">4.7m</text>
<text x="147.3" y="170.4">C22</text>
<text x="158.8" y="172.9">4.7m</text>
<text x="158.8" y="170.4">C23</text>
<text x="170.2" y="172.9">4.7m</text>
<text x="170.2" y="170.4">C24</text>
</g>
<g font-size="1.8" fill="#725600">
<text x="15.6" y="32.6">VIN</text>
<text x="330.4" y="32.6">VOUT</text>
<text x="296.7" y="64.4">GND</text>
<text x="399" y="88.5">EN_OUT</text>
<text x="77" y="101.2">GND</text>
</g>
<g font-size="1.8" fill="#0f0f0f">
<text x="276.9" y="31.4">ISNS+</text>
<text x="29.2" y="44.1">GND</text>
<text x="134.6" y="49.2">VCC</text>
<text x="134.6" y="53">VOUT</text>
<text x="189.2" y="53">HDRV1</text>
<text x="246.4" y="53">HDRV2</text>
<text x="302.3" y="50.5">FB</text>
<text x="82.5" y="63.2">COMP</text>
<text x="124.5" y="60.6">HDRV1</text>
<text x="179.1" y="63.2">VCC</text>
<text x="221" y="65.7">SW1</text>
<text x="275.6" y="65.7">SW2</text>
<text x="124.5" y="70.8">FB</text>
<text x="124.5" y="68.2">LDRV1</text>
<text x="152.4" y="70.8">SW1</text>
<text x="85.1" y="75.9">CS</text>
<text x="124.5" y="73.3">PGOOD</text>
<text x="124.5" y="75.9">HDRV2</text>
<text x="370.8" y="77.1">VCC</text>
<text x="85.1" y="78.4">CSG 12</text>
<text x="124.5" y="83.5">LDRV2</text>
<text x="179.1" y="78.4">VCC</text>
<text x="190.5" y="79.7">LDRV1</text>
<text x="246.4" y="79.7">LDRV2</text>
<text x="124.7" y="88.6">ISNS+</text>
<text x="125.9" y="86">VOUT</text>
<text x="152.4" y="86">SW2</text>
<text x="345.4" y="93.6">PGOOD</text>
<text x="24.1" y="97.4">GND</text>
<text x="377.2" y="101.3">GND</text>
<text x="223.5" y="103.8">CS</text>
<text x="50.8" y="115.2">COMP</text>
<text x="223.5" y="116.5">CSG</text>
<text x="261.6" y="124.1">GND</text>
<text x="52.1" y="140.6">GND</text>
<text x="36.8" y="163.5">ISNS+</text>
<text x="132.1" y="163.5">VOUT</text>
<text x="134.6" y="176.2">GND</text>
</g>
<g font-size="1.8" fill="#a90000">
<text x="109" y="49.6" transform="rotate(-90 109 49.6)">28</text>
<text x="111.5" y="49.6" transform="rotate(-90 111.5 49.6)">27</text>
<text x="120.6" y="53.1">20</text>
<text x="215.2" y="53.1">4</text>
<text x="220.7" y="50.2" transform="rotate(-90 220.7 50.2)">5</text>
<text x="269.8" y="53.1">4</text>
<text x="275.3" y="50.2" transform="rotate(-90 275.3 50.2)">5</text>
<text x="90.1" y="58.2">26</text>
<text x="120.6" y="55.6">21</text>
<text x="121.2" y="58.2">9</text>
<text x="220.7" y="57.9" transform="rotate(-90 220.7 57.9)">1</text>
<text x="275.3" y="57.9" transform="rotate(-90 275.3 57.9)">1</text>
<text x="90.7" y="60.7">5</text>
<text x="90.7" y="63.2">6</text>
<text x="90.7" y="65.8">1</text>
<text x="120.6" y="60.7">24</text>
<text x="120.6" y="63.2">23</text>
<text x="120.6" y="65.8">25</text>
<text x="90.7" y="68.3">3</text>
<text x="90.7" y="70.9">2</text>
<text x="120.6" y="68.3">22</text>
<text x="121.2" y="70.9">8</text>
<text x="90.1" y="75.9">13</text>
<text x="90.7" y="73.4">4</text>
<text x="120.6" y="73.4">14</text>
<text x="120.6" y="75.9">16</text>
<text x="220.7" y="76.9" transform="rotate(-90 220.7 76.9)">5</text>
<text x="275.3" y="76.9" transform="rotate(-90 275.3 76.9)">5</text>
<text x="90.1" y="78.5">12</text>
<text x="120.6" y="78.5">17</text>
<text x="120.6" y="81">15</text>
<text x="120.6" y="83.6">18</text>
<text x="215.2" y="79.8">4</text>
<text x="269.8" y="79.8">4</text>
<text x="120.6" y="86.1">10</text>
<text x="120.6" y="88.6">11</text>
<text x="220.7" y="84.5" transform="rotate(-90 220.7 84.5)">1</text>
<text x="275.3" y="84.5" transform="rotate(-90 275.3 84.5)">1</text>
<text x="98.8" y="94.7" transform="rotate(-90 98.8 94.7)">7</text>
<text x="101.3" y="95.3" transform="rotate(-90 101.3 95.3)">19</text>
<text x="103.9" y="95.3" transform="rotate(-90 103.9 95.3)">29</text>
<text x="375.2" y="93.7">2</text>
<text x="382" y="90.9" transform="rotate(-90 382 90.9)">3</text>
<text x="382" y="98.5" transform="rotate(-90 382 98.5)">1</text>
</g>
</svg>
